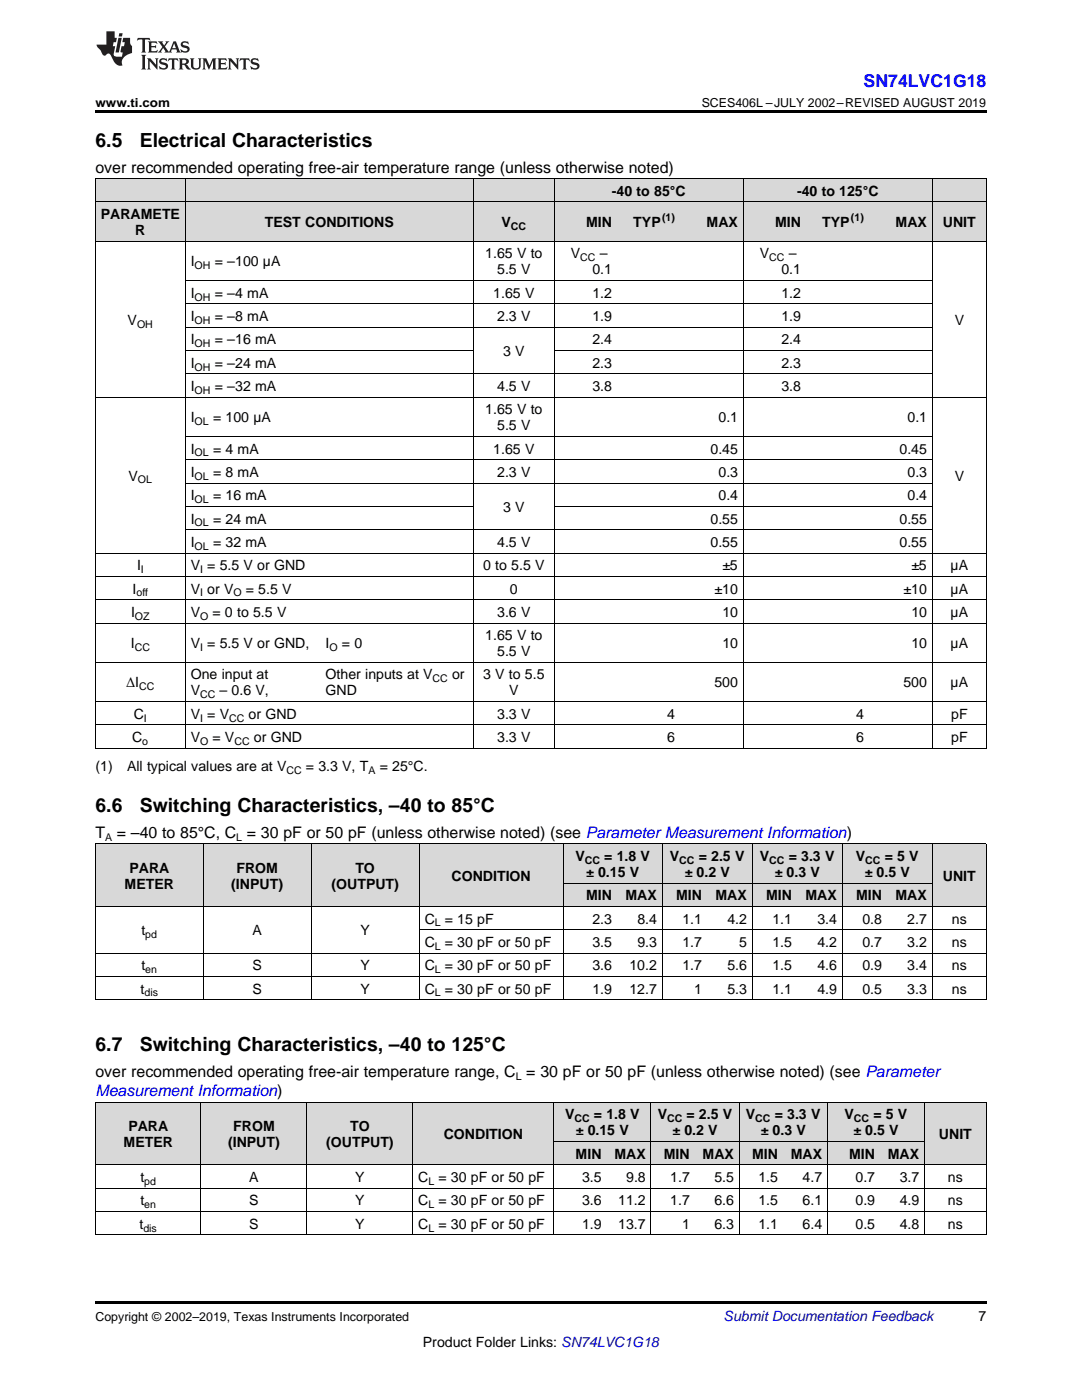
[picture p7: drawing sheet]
<svg xmlns="http://www.w3.org/2000/svg" width="216mm" height="279mm" viewBox="0 0 216 279" stroke-linecap="round" stroke-linejoin="round" font-family="sans-serif">
<g fill="#d8d8d8">
<path d="M19 220h21.1v12.5h-21.1z"/>
<path d="M40.1 220h21.2v12.5h-21.2z"/>
<path d="M61.3 220h21.1v12.5h-21.1z"/>
<path d="M82.4 220h28.2v12.5h-28.2z"/>
<path d="M184.5 220h12.3v12.5h-12.3z"/>
<path d="M110.6 227.9h10.5v4.6h-10.5z"/>
<path d="M121.1 227.9h8.8v4.6h-8.8z"/>
<path d="M129.9 227.9h8.8v4.6h-8.8z"/>
<path d="M138.7 227.9h8.8v4.6h-8.8z"/>
<path d="M147.5 227.9h8.9v4.6h-8.9z"/>
<path d="M156.4 227.9h8.7v4.6h-8.7z"/>
<path d="M165.1 227.9h10.6v4.6h-10.6z"/>
<path d="M175.7 227.9h8.8v4.6h-8.8z"/>
<path d="M110.6 220h10.5v7.9h-10.5z"/>
<path d="M121.1 220h8.8v7.9h-8.8z"/>
<path d="M129.9 220h8.8v7.9h-8.8z"/>
<path d="M138.7 220h8.8v7.9h-8.8z"/>
<path d="M147.5 220h8.9v7.9h-8.9z"/>
<path d="M156.4 220h8.7v7.9h-8.7z"/>
<path d="M165.1 220h10.6v7.9h-10.6z"/>
<path d="M175.7 220h8.8v7.9h-8.8z"/>
<path d="M19 168.5h21.6v12.4h-21.6z"/>
<path d="M40.6 168.5h21.5v12.4h-21.5z"/>
<path d="M62.1 168.5h21.6v12.4h-21.6z"/>
<path d="M83.7 168.5h28.7v12.4h-28.7z"/>
<path d="M186.1 168.5h10.7v12.4h-10.7z"/>
<path d="M112.4 176.3h10.8v4.6h-10.8z"/>
<path d="M123.2 176.3h9v4.6h-9z"/>
<path d="M132.2 176.3h8.9v4.6h-8.9z"/>
<path d="M141.1 176.3h9v4.6h-9z"/>
<path d="M150.1 176.3h9v4.6h-9z"/>
<path d="M159.1 176.3h9v4.6h-9z"/>
<path d="M168.1 176.3h9v4.6h-9z"/>
<path d="M177.1 176.3h9v4.6h-9z"/>
<path d="M112.4 168.5h10.8v7.8h-10.8z"/>
<path d="M123.2 168.5h9v7.8h-9z"/>
<path d="M132.2 168.5h8.9v7.8h-8.9z"/>
<path d="M141.1 168.5h9v7.8h-9z"/>
<path d="M150.1 168.5h9v7.8h-9z"/>
<path d="M159.1 168.5h9v7.8h-9z"/>
<path d="M168.1 168.5h9v7.8h-9z"/>
<path d="M177.1 168.5h9v7.8h-9z"/>
<path d="M19 40.4h18v7.8h-18z"/>
<path d="M37 40.4h26.9v7.8h-26.9z"/>
<path d="M63.9 40.4h30.6v7.8h-30.6z"/>
<path d="M94.5 40.4h16.1v7.8h-16.1z"/>
<path d="M110.6 40.4h12.6v7.8h-12.6z"/>
<path d="M123.2 40.4h12.6v7.8h-12.6z"/>
<path d="M135.8 40.4h12.5v7.8h-12.5z"/>
<path d="M148.3 40.4h12.6v7.8h-12.6z"/>
<path d="M160.9 40.4h12.6v7.8h-12.6z"/>
<path d="M173.5 40.4h12.6v7.8h-12.6z"/>
<path d="M186.1 40.4h10.7v7.8h-10.7z"/>
<path d="M19 35.7h18v4.7h-18z"/>
<path d="M37 35.7h26.9v4.7h-26.9z"/>
<path d="M63.9 35.7h30.6v4.7h-30.6z"/>
<path d="M94.5 35.7h16.1v4.7h-16.1z"/>
<path d="M110.6 35.7h12.6v4.7h-12.6z"/>
<path d="M123.2 35.7h12.6v4.7h-12.6z"/>
<path d="M135.8 35.7h12.5v4.7h-12.5z"/>
<path d="M148.3 35.7h12.6v4.7h-12.6z"/>
<path d="M160.9 35.7h12.6v4.7h-12.6z"/>
<path d="M173.5 35.7h12.6v4.7h-12.6z"/>
<path d="M186.1 35.7h10.7v4.7h-10.7z"/>
</g>
<g fill="#000">
<path d="M19 22h177.8v.5h-177.8zM19 149.3l.2 .1zM63.8 149.3l.1 .1zM94.4 149.3l.1 .1zM110.5 149.3l.1 .1zM123.1 149.3l.1 .1zM135.7 149.3l.1 .1zM148.2 149.3l.1 .1zM160.8 149.3l.1 .1zM173.4 149.3l.1 .1zM185.9 149.3l.2 .1zM196.7 149.3l.1 .1z"/>
<path d="M19 199.5l.2 .1zM62 199.5l.1 .1zM83.6 199.5l.1 .1zM112.3 199.5l.1 .1zM123.1 199.5l.1 .1zM132.1 199.5l.1 .1zM141 199.5l.1 .1zM150 199.5l.1 .1zM159 199.5l.1 .1zM168 199.5l.1 .1zM177 199.5l.1 .1zM185.9 199.5l.2 .1z"/>
<path d="M196.7 199.5l.1 .1zM19 259.7h177.8v.5h-177.8z"/>
</g>
<g fill="none" stroke="#000" stroke-width=".2">
<path d="M19 35.6h177.8M19.1 35.7v113.7M37 35.7v113.7M94.4 35.7v113.7M110.6 35.7v113.7M148.3 35.7v113.7M186 35.7v113.7M196.8 35.7v113.7M19 48.1h177.8M19 40.3h177.8M37 56h149.1M19 79.3h177.8"/>
<path d="M37 74.6h149.1M37 69.9h57.5M37 65.3h149.1M37 60.6h149.1M110.6 69.9h75.5M37 96.4h149.1M37 91.7h149.1M37 87.1h149.1M19 119.7h177.8M19 115h177.8M19 110.4h177.8M37 105.7h149.1"/>
<path d="M37 101.1h57.5M110.6 101.1h75.5M19 140h177.8M19 132.2h177.8M19 124.3h177.8M19 149.3h177.8M19 144.7h177.8M19 168.4h177.8M19.1 168.4v31.2M40.5 168.4v31.2M62.1 168.4v31.2M83.6 168.4v31.2"/>
<path d="M112.4 168.4v31.2M112.4 176.2h73.7M132.1 168.4v31.2M150.1 168.4v31.2M168 168.4v31.2M186 168.4v31.2M196.8 168.4v31.2M19 199.5h177.8M19 194.9h177.8M19 190.2h177.8M19 180.9h177.8M83.7 185.5h113.1"/>
<path d="M19 220h177.8M19 237.1h177.8M19 232.5h177.8M19.1 220v26.5M40.1 220v26.5M61.2 220v26.5M82.4 220v26.5M110.5 220v26.5M110.6 227.8h73.9M129.9 220v26.5M147.5 220v26.5M165.1 220v26.5"/>
<path d="M184.4 220v26.5M196.8 220v26.5M19 246.4h177.8M19 241.8h177.8"/>
</g>
<g fill="#231f20">
<path d="M27.5 7.6l-.1 .5 .4-.2h.6v.1v2.1l-.2 .4h1l-.3-.4v-2.1l.1-.1h.5l.5 .2-.2-.5zM29.5 8.3l.2 .3v1.5l-.2 .4h1.8l.2-.6a1.04 1.04 0 0 1-1.3 .2v-.7h.6l.3 .2v-.6l-.3 .2h-.6v-.6l.8-.1 .4 .3-.2-.5zM31.5 8.3l.9 1.1-.9 1.1h.8l-.2-.2 .5-.7 .4 .7-.2 .2h1.5l-.1-.2 .1-.4h.9l.1 .4-.2 .2h1l-.3-.3-.7-1.9h-.5l-.9 2-.8-1 .9-1h-.8l.1 .3-.3 .5-.4-.6 .2-.2zM34.7 8.6l.4 1h-.7zM36.3 8.4a.63 .63 0 0 0-.2 .7 .63 .63 0 0 0 .6 .4l.6 .2 .1 .2a.75 .75 0 0 1-.7 .4 .75 .75 0 0 1-.6-.5l.1 .7 .1-.1a1.11 1.11 0 0 0 1.5-.6 1.13 1.13 0 0 0-1.2-.8l-.1-.4a1.04 1.04 0 0 1 1.2 .2l-.2-.5-.1 .1-.5-.2zM28.2 10.9l.2 .4v2.2l-.2 .4h1l-.3-.4v-2.2l.3-.4zM29.3 11.6l.3 .4v1.5l-.3 .4h.8l-.2-.4v-1.3l1.5 1.7v-1.9l.2-.4h-.7l.2 .4v.9l-1.1-1.3zM32 11.8a.62 .62 0 0 0-.2 .7 .62 .62 0 0 0 .6 .4l.6 .1 .1 .3a.76 .76 0 0 1-.7 .3 .76 .76 0 0 1-.6-.4l.1 .7 .1-.1a1.11 1.11 0 0 0 1.5-.6 1.13 1.13 0 0 0-1.2-.8l-.1-.4a1.04 1.04 0 0 1 1.2 .2l-.2-.6-.1 .1-.5-.1zM33.7 11.6l-.2 .6a.61 .61 0 0 1 .8-.3v1.6l-.2 .4h.9l-.2-.4v-1.6a.63 .63 0 0 1 .8 .3l-.2-.6zM35.6 11.6l.3 .4v1.5l-.3 .4h1l-.2-.2v-.8l.5 .2a.76 .76 0 0 0 1.2 .7l-1-1a.58 .58 0 0 0 .6-.5 .58 .58 0 0 0-.5-.6zM36.4 11.9h.1a.45 .45 0 0 1 .5 .1 .45 .45 0 0 1 .1 .5l-.7 .2zM37.9 11.6l.2 .2a2.17 2.17 0 0 0 .3 1.9 .99 .99 0 0 0 1.6-.6v-1.1l.2-.4h-.7l.2 .2a1.92 1.92 0 0 1-.2 1.8 .6 .6 0 0 1-.9-.5v-1.1l.2-.4zM40.4 11.6l.2 .4v1.5l-.2 .4h.7l-.2-.4v-1.4l.8 1.8 .8-1.8v1.4l-.2 .4h.9l-.2-.4v-1.5l.2-.4h-.8l-.6 1.5-.6-1.5zM43.4 11.6l.2 .4v1.5l-.2 .4h1.8l.2-.6a1.04 1.04 0 0 1-1.3 .1v-.6h.5l.4 .2v-.6l-.4 .2h-.5v-.7h.8l.3 .3-.1-.6zM45.5 11.6l.2 .4v1.5l-.2 .4h.7l-.2-.4v-1.3l1.5 1.7v-1.9l.2-.4h-.7l.2 .4v.9l-1.1-1.3zM47.9 11.6l-.1 .6a.61 .61 0 0 1 .8-.3v1.6l-.3 .4h1l-.3-.4 .1-1.6a.63 .63 0 0 1 .7 .3l-.1-.6zM50.2 11.8a.62 .62 0 0 0-.2 .7 .62 .62 0 0 0 .6 .4l.6 .1 .2 .3a.76 .76 0 0 1-.8 .3 .76 .76 0 0 1-.6-.4l.1 .7 .2-.1a1.11 1.11 0 0 0 1.5-.6 1.13 1.13 0 0 0-1.3-.8l-.1-.4a1.04 1.04 0 0 1 1.2 .2l-.1-.6-.2 .1-.5-.1z"/>
<path d="M21.2 6.3v2.6h-1.9l.1 .4 .7 .9a.91 .91 0 0 0 1 .8 .56 .56 0 0 1 .5-.3 .56 .56 0 0 1 .5 .3l.4 .8a1.53 1.53 0 0 0 1.9 1.2 1.54 1.54 0 0 1 1-2.1l.9-.3v-1.4a1.52 1.52 0 0 1-.3-1.6h-1.4l-.2 .8h.5l-.2 .8h-.4l-.2 1v.2l.4 .1-.2 .8a1.93 1.93 0 0 1-1.6-.3l.3-1.8h-.5l.2-.8h.4l.2-.8h-.4v-1.3zM23.6 7.6l-.6 2.9h.7l.6-2.9zM23.8 6.6l-.1 .7h.6l.2-.7z"/>
</g>
<g font-size="3.9">
<text x="19" y="29.3">6.5</text>
<text x="27.9" y="29.3">Electrical Characteristics</text>
<text x="19" y="162">6.6</text>
<text x="27.9" y="162">Switching Characteristics, –40 to 85°C</text>
<text x="19" y="209.7">6.7</text>
<text x="27.9" y="209.7">Switching Characteristics, –40 to 125°C</text>
</g>
<text font-size="3.5" fill="#00f" x="172.3" y="17.3">SN74LVC1G18</text>
<g font-size="3.2">
<text x="19" y="34.4">over recommended operating free-air temperature range (unless otherwise noted)</text>
<text x="19" y="167.2">T</text>
<text x="23.3" y="167.2">= –40 to 85°C, C = 30 pF or 50 pF (unless otherwise noted) (see Parameter Measurement Information)</text>
<text x="19" y="214.9">over recommended operating free-air temperature range, C = 30 pF or 50 pF (unless otherwise noted) (see Parameter</text>
</g>
<text font-size="3.2" fill="#00f" x="19" y="218.8">Measurement Information)</text>
<g font-size="2.8">
<text x="122.1" y="39.1">-40 to 85°C</text>
<text x="159" y="39.1">-40 to 125°C</text>
<text x="20.1" y="43.7">PARAMETE</text>
<text x="27" y="46.9">R</text>
<text x="52.8" y="45.3">TEST CONDITIONS</text>
<text x="100.1" y="45.3">V</text>
<text x="116.9" y="45.3">MIN</text>
<text x="126.4" y="45.3">TYP</text>
<text x="141" y="45.3">MAX</text>
<text x="154.7" y="45.3">MIN</text>
<text x="164.1" y="45.3">TYP</text>
<text x="178.7" y="45.3">MAX</text>
<text x="188.1" y="45.3">UNIT</text>
<text x="38.1" y="53.2">I</text>
<text x="42.9" y="53.2">= –100 µA</text>
<text x="96.8" y="51.6">1.65 V to</text>
<text x="113.9" y="51.6">V</text>
<text x="119.7" y="51.6">–</text>
<text x="151.6" y="51.6">V</text>
<text x="157.4" y="51.6">–</text>
<text x="38.1" y="59.4">I</text>
<text x="42.9" y="59.4">= –4 mA</text>
<text x="98.4" y="59.4">1.65 V</text>
<text x="99.2" y="54.8">5.5 V</text>
<text x="118.2" y="54.8">0.1</text>
<text x="118.2" y="59.4">1.2</text>
<text x="155.9" y="54.8">0.1</text>
<text x="155.9" y="59.4">1.2</text>
<text x="25.5" y="64.8">V</text>
<text x="38.1" y="64.1">I</text>
<text x="42.9" y="64.1">= –8 mA</text>
<text x="99.2" y="64.1">2.3 V</text>
<text x="118.2" y="64.1">1.9</text>
<text x="155.9" y="64.1">1.9</text>
<text x="190.5" y="64.8">V</text>
<text x="38.1" y="68.7">I</text>
<text x="42.9" y="68.7">= –16 mA</text>
<text x="100.4" y="71">3 V</text>
<text x="118.2" y="68.7">2.4</text>
<text x="155.9" y="68.7">2.4</text>
<text x="38.1" y="73.4">I</text>
<text x="42.9" y="73.4">= –24 mA</text>
<text x="118.2" y="73.4">2.3</text>
<text x="155.9" y="73.4">2.3</text>
<text x="38.1" y="78">I</text>
<text x="42.9" y="78">= –32 mA</text>
<text x="96.8" y="82.7">1.65 V to</text>
<text x="99.2" y="78">4.5 V</text>
<text x="118.2" y="78">3.8</text>
<text x="155.9" y="78">3.8</text>
<text x="38.1" y="84.3">I</text>
<text x="42.5" y="84.3">= 100 µA</text>
<text x="99.2" y="85.9">5.5 V</text>
<text x="143.4" y="84.3">0.1</text>
<text x="181.1" y="84.3">0.1</text>
<text x="25.6" y="95.9">V</text>
<text x="38.1" y="90.5">I</text>
<text x="38.1" y="95.2">I</text>
<text x="42.5" y="90.5">= 4 mA</text>
<text x="42.5" y="95.2">= 8 mA</text>
<text x="98.4" y="90.5">1.65 V</text>
<text x="99.2" y="95.2">2.3 V</text>
<text x="141.8" y="90.5">0.45</text>
<text x="143.4" y="95.2">0.3</text>
<text x="179.5" y="90.5">0.45</text>
<text x="181.1" y="95.2">0.3</text>
<text x="190.5" y="95.9">V</text>
<text x="38.1" y="99.8">I</text>
<text x="42.5" y="99.8">= 16 mA</text>
<text x="143.4" y="99.8">0.4</text>
<text x="181.1" y="99.8">0.4</text>
<text x="38.1" y="104.5">I</text>
<text x="42.5" y="104.5">= 24 mA</text>
<text x="100.4" y="102.2">3 V</text>
<text x="141.8" y="104.5">0.55</text>
<text x="179.5" y="104.5">0.55</text>
<text x="27.3" y="113.8">I</text>
<text x="38.1" y="109.1">I</text>
<text x="38.1" y="113.8">V = 5.5 V or GND</text>
<text x="42.5" y="109.1">= 32 mA</text>
<text x="96.4" y="113.8">0 to 5.5 V</text>
<text x="99.2" y="109.1">4.5 V</text>
<text x="141.8" y="109.1">0.55</text>
<text x="144.1" y="113.8">±5</text>
<text x="179.5" y="109.1">0.55</text>
<text x="181.9" y="113.8">±5</text>
<text x="189.7" y="113.8">µA</text>
<text x="26.5" y="118.5">I</text>
<text x="38.1" y="118.5">V or V</text>
<text x="49" y="118.5">= 5.5 V</text>
<text x="101.7" y="118.5">0</text>
<text x="142.6" y="118.5">±10</text>
<text x="180.3" y="118.5">±10</text>
<text x="189.7" y="118.5">µA</text>
<text x="26.1" y="123.1">I</text>
<text x="38.1" y="123.1">V</text>
<text x="42.4" y="123.1">= 0 to 5.5 V</text>
<text x="99.2" y="123.1">3.6 V</text>
<text x="144.1" y="123.1">10</text>
<text x="181.9" y="123.1">10</text>
<text x="189.7" y="123.1">µA</text>
<text x="26.1" y="129.4">I</text>
<text x="38.1" y="129.4">V = 5.5 V or GND,</text>
<text x="65" y="129.4">I</text>
<text x="68.2" y="129.4">= 0</text>
<text x="96.8" y="127.8">1.65 V to</text>
<text x="99.2" y="131">5.5 V</text>
<text x="144.1" y="129.4">10</text>
<text x="181.9" y="129.4">10</text>
<text x="189.7" y="129.4">µA</text>
<text x="25.2" y="137.2">ΔI</text>
<text x="38.1" y="135.6">One input at</text>
<text x="65" y="135.6">Other inputs at V</text>
<text x="90.2" y="135.6">or</text>
<text x="96.4" y="135.6">3 V to 5.5</text>
<text x="142.6" y="137.2">500</text>
<text x="180.3" y="137.2">500</text>
<text x="189.7" y="137.2">µA</text>
<text x="26.7" y="143.4">C</text>
<text x="38.1" y="138.8">V</text>
<text x="38.1" y="143.4">V = V</text>
<text x="43.8" y="138.8">– 0.6 V,</text>
<text x="49.6" y="143.4">or GND</text>
<text x="65" y="138.8">GND</text>
<text x="99.2" y="143.4">3.3 V</text>
<text x="101.6" y="138.8">V</text>
<text x="133.1" y="143.4">4</text>
<text x="170.8" y="143.4">4</text>
<text x="189.8" y="143.4">pF</text>
<text x="26.4" y="148.1">C</text>
<text x="38.1" y="148.1">V</text>
<text x="42.4" y="148.1">= V</text>
<text x="50.7" y="148.1">or GND</text>
<text x="99.2" y="148.1">3.3 V</text>
<text x="133.1" y="148.1">6</text>
<text x="170.8" y="148.1">6</text>
<text x="189.8" y="148.1">pF</text>
<text x="19" y="154">(1)</text>
<text x="25.4" y="154">All typical values are at V</text>
<text x="61" y="154">= 3.3 V, T</text>
<text x="75.8" y="154">= 25°C.</text>
<text x="114.8" y="171.8">V</text>
<text x="120.6" y="171.8">= 1.8 V</text>
<text x="133.7" y="171.8">V</text>
<text x="139.4" y="171.8">=</text>
<text x="141.9" y="171.8">2.5 V</text>
<text x="151.6" y="171.8">V</text>
<text x="157.4" y="171.8">=</text>
<text x="159.9" y="171.8">3.3 V</text>
<text x="170.8" y="171.8">V</text>
<text x="176.5" y="171.8">= 5 V</text>
<text x="24.9" y="177.3">METER</text>
<text x="25.8" y="174.2">PARA</text>
<text x="46.1" y="177.3">(INPUT)</text>
<text x="47.2" y="174.2">FROM</text>
<text x="66.1" y="177.3">(OUTPUT)</text>
<text x="70.9" y="174.2">TO</text>
<text x="90.1" y="175.8">CONDITION</text>
<text x="116.9" y="179.7">MIN</text>
<text x="117" y="175">± 0.15 V</text>
<text x="124.8" y="179.7">MAX</text>
<text x="134.9" y="179.7">MIN</text>
<text x="136.6" y="175">± 0.2 V</text>
<text x="142.8" y="179.7">MAX</text>
<text x="152.9" y="179.7">MIN</text>
<text x="154.6" y="175">± 0.3 V</text>
<text x="160.7" y="179.7">MAX</text>
<text x="170.8" y="179.7">MIN</text>
<text x="172.5" y="175">± 0.5 V</text>
<text x="178.7" y="179.7">MAX</text>
<text x="188.1" y="175.8">UNIT</text>
<text x="84.7" y="184.3">C</text>
<text x="88.8" y="184.3">= 15 pF</text>
<text x="118.2" y="184.3">2.3</text>
<text x="127.2" y="184.3">8.4</text>
<text x="136.2" y="184.3">1.1</text>
<text x="145.1" y="184.3">4.2</text>
<text x="154.1" y="184.3">1.1</text>
<text x="163.1" y="184.3">3.4</text>
<text x="172.1" y="184.3">0.8</text>
<text x="181" y="184.3">2.7</text>
<text x="189.9" y="184.3">ns</text>
<text x="28.2" y="186.7">t</text>
<text x="50.4" y="186.7">A</text>
<text x="71.9" y="186.7">Y</text>
<text x="84.7" y="189">C</text>
<text x="88.8" y="189">= 30 pF or 50 pF</text>
<text x="118.2" y="189">3.5</text>
<text x="127.2" y="189">9.3</text>
<text x="136.2" y="189">1.7</text>
<text x="147.5" y="189">5</text>
<text x="154.1" y="189">1.5</text>
<text x="163.1" y="189">4.2</text>
<text x="172.1" y="189">0.7</text>
<text x="181" y="189">3.2</text>
<text x="189.9" y="189">ns</text>
<text x="28.2" y="193.6">t</text>
<text x="50.4" y="193.6">S</text>
<text x="71.9" y="193.6">Y</text>
<text x="84.7" y="193.6">C</text>
<text x="88.8" y="193.6">= 30 pF or 50 pF</text>
<text x="118.2" y="193.6">3.6</text>
<text x="125.6" y="193.6">10.2</text>
<text x="136.2" y="193.6">1.7</text>
<text x="145.1" y="193.6">5.6</text>
<text x="154.1" y="193.6">1.5</text>
<text x="163.1" y="193.6">4.6</text>
<text x="172.1" y="193.6">0.9</text>
<text x="181" y="193.6">3.4</text>
<text x="189.9" y="193.6">ns</text>
<text x="28" y="198.3">t</text>
<text x="50.4" y="198.3">S</text>
<text x="71.9" y="198.3">Y</text>
<text x="84.7" y="198.3">C</text>
<text x="88.8" y="198.3">= 30 pF or 50 pF</text>
<text x="118.2" y="198.3">1.9</text>
<text x="125.6" y="198.3">12.7</text>
<text x="138.5" y="198.3">1</text>
<text x="145.1" y="198.3">5.3</text>
<text x="154.1" y="198.3">1.1</text>
<text x="163.1" y="198.3">4.9</text>
<text x="172.1" y="198.3">0.5</text>
<text x="181" y="198.3">3.3</text>
<text x="189.9" y="198.3">ns</text>
<text x="25.6" y="225.7">PARA</text>
<text x="46.5" y="225.7">FROM</text>
<text x="69.8" y="225.7">TO</text>
<text x="88.5" y="227.3">CONDITION</text>
<text x="112.7" y="223.4">V</text>
<text x="114.9" y="226.6">± 0.15 V</text>
<text x="118.5" y="223.4">= 1.8 V</text>
<text x="131.2" y="223.4">V</text>
<text x="134.2" y="226.6">± 0.2 V</text>
<text x="137" y="223.4">=</text>
<text x="139.5" y="223.4">2.5 V</text>
<text x="148.8" y="223.4">V</text>
<text x="151.8" y="226.6">± 0.3 V</text>
<text x="154.6" y="223.4">=</text>
<text x="157.1" y="223.4">3.3 V</text>
<text x="168.5" y="223.4">V</text>
<text x="170.3" y="226.6">± 0.5 V</text>
<text x="174.3" y="223.4">=</text>
<text x="176.8" y="223.4">5 V</text>
<text x="187.4" y="227.3">UNIT</text>
<text x="24.7" y="228.9">METER</text>
<text x="45.5" y="228.9">(INPUT)</text>
<text x="65.1" y="228.9">(OUTPUT)</text>
<text x="114.9" y="231.2">MIN</text>
<text x="122.6" y="231.2">MAX</text>
<text x="132.5" y="231.2">MIN</text>
<text x="140.2" y="231.2">MAX</text>
<text x="150.1" y="231.2">MIN</text>
<text x="157.8" y="231.2">MAX</text>
<text x="169.4" y="231.2">MIN</text>
<text x="177.2" y="231.2">MAX</text>
<text x="28" y="235.9">t</text>
<text x="49.7" y="235.9">A</text>
<text x="70.9" y="235.9">Y</text>
<text x="83.5" y="235.9">C</text>
<text x="87.5" y="235.9">= 30 pF or 50 pF</text>
<text x="116.1" y="235.9">3.5</text>
<text x="125" y="235.9">9.8</text>
<text x="133.7" y="235.9">1.7</text>
<text x="142.6" y="235.9">5.5</text>
<text x="151.3" y="235.9">1.5</text>
<text x="160.2" y="235.9">4.7</text>
<text x="170.7" y="235.9">0.7</text>
<text x="179.5" y="235.9">3.7</text>
<text x="189.2" y="235.9">ns</text>
<text x="27.8" y="245.2">t</text>
<text x="28" y="240.6">t</text>
<text x="49.7" y="240.6">S</text>
<text x="49.7" y="245.2">S</text>
<text x="70.9" y="240.6">Y</text>
<text x="70.9" y="245.2">Y</text>
<text x="83.5" y="240.6">C</text>
<text x="83.5" y="245.2">C</text>
<text x="87.5" y="240.6">= 30 pF or 50 pF</text>
<text x="87.5" y="245.2">= 30 pF or 50 pF</text>
<text x="116.1" y="240.6">3.6</text>
<text x="116.1" y="245.2">1.9</text>
<text x="123.4" y="240.6">11.2</text>
<text x="123.4" y="245.2">13.7</text>
<text x="133.7" y="240.6">1.7</text>
<text x="136.1" y="245.2">1</text>
<text x="142.6" y="240.6">6.6</text>
<text x="142.6" y="245.2">6.3</text>
<text x="151.3" y="240.6">1.5</text>
<text x="151.3" y="245.2">1.1</text>
<text x="160.2" y="240.6">6.1</text>
<text x="160.2" y="245.2">6.4</text>
<text x="170.7" y="240.6">0.9</text>
<text x="170.7" y="245.2">0.5</text>
<text x="179.5" y="240.6">4.9</text>
<text x="179.5" y="245.2">4.8</text>
<text x="189.2" y="240.6">ns</text>
<text x="189.2" y="245.2">ns</text>
<text x="195.3" y="263.6">7</text>
<text x="84.4" y="268.9">Product Folder Links: SN74LVC1G18</text>
</g>
<text font-size="2.8" fill="#0000c8" x="144.4" y="263.6">Submit Documentation Feedback</text>
<g font-size="2.5">
<text x="19" y="21.4">www.ti.com</text>
<text x="140" y="21.4">SCES406L –JULY 2002–REVISED AUGUST 2019</text>
<text x="19" y="263.6">Copyright © 2002–2019, Texas Instruments Incorporated</text>
</g>
<g font-size="2.1">
<text x="102" y="45.9">CC</text>
<text x="132.1" y="44.2">(1)</text>
<text x="169.8" y="44.2">(1)</text>
<text x="38.8" y="53.7">OH</text>
<text x="115.8" y="52.1">CC</text>
<text x="153.5" y="52.1">CC</text>
<text x="38.8" y="60">OH</text>
<text x="27.3" y="65.4">OH</text>
<text x="38.8" y="64.6">OH</text>
<text x="38.8" y="69.3">OH</text>
<text x="38.8" y="73.9">OH</text>
<text x="38.8" y="78.6">OH</text>
<text x="38.8" y="84.8">OL</text>
<text x="38.8" y="91.1">OL</text>
<text x="38.8" y="95.7">OL</text>
<text x="27.5" y="96.5">OL</text>
<text x="38.8" y="100.4">OL</text>
<text x="38.8" y="105.1">OL</text>
<text x="38.8" y="109.7">OL</text>
<text x="27.2" y="119">off</text>
<text x="28.1" y="114.4">I</text>
<text x="39.9" y="114.4">I</text>
<text x="39.9" y="119">I</text>
<text x="46.6" y="119">O</text>
<text x="26.9" y="123.7">OZ</text>
<text x="39.9" y="123.7">O</text>
<text x="26.9" y="129.9">CC</text>
<text x="39.9" y="129.9">I</text>
<text x="65.8" y="129.9">O</text>
<text x="27.8" y="137.8">CC</text>
<text x="86.3" y="136.2">CC</text>
<text x="39.9" y="139.3">CC</text>
<text x="28.4" y="148.7">o</text>
<text x="28.7" y="144">I</text>
<text x="39.9" y="144">I</text>
<text x="39.9" y="148.7">O</text>
<text x="45.7" y="144">CC</text>
<text x="46.8" y="148.7">CC</text>
<text x="57.1" y="154.5">CC</text>
<text x="73.5" y="154.5">A</text>
<text x="21" y="167.8">A</text>
<text x="47.1" y="167.8">L</text>
<text x="116.7" y="172.4">CC</text>
<text x="135.5" y="172.4">CC</text>
<text x="153.5" y="172.4">CC</text>
<text x="172.6" y="172.4">CC</text>
<text x="86.7" y="184.9">L</text>
<text x="29" y="187.2">pd</text>
<text x="86.7" y="189.5">L</text>
<text x="29" y="194.2">en</text>
<text x="86.7" y="194.2">L</text>
<text x="28.8" y="198.9">dis</text>
<text x="86.7" y="198.9">L</text>
<text x="102.9" y="215.5">L</text>
<text x="114.6" y="224">CC</text>
<text x="133.1" y="224">CC</text>
<text x="150.7" y="224">CC</text>
<text x="170.4" y="224">CC</text>
<text x="28.8" y="236.5">pd</text>
<text x="85.5" y="236.5">L</text>
<text x="28.6" y="245.8">dis</text>
<text x="28.8" y="241.1">en</text>
<text x="85.5" y="241.1">L</text>
<text x="85.5" y="245.8">L</text>
</g>
</svg>
